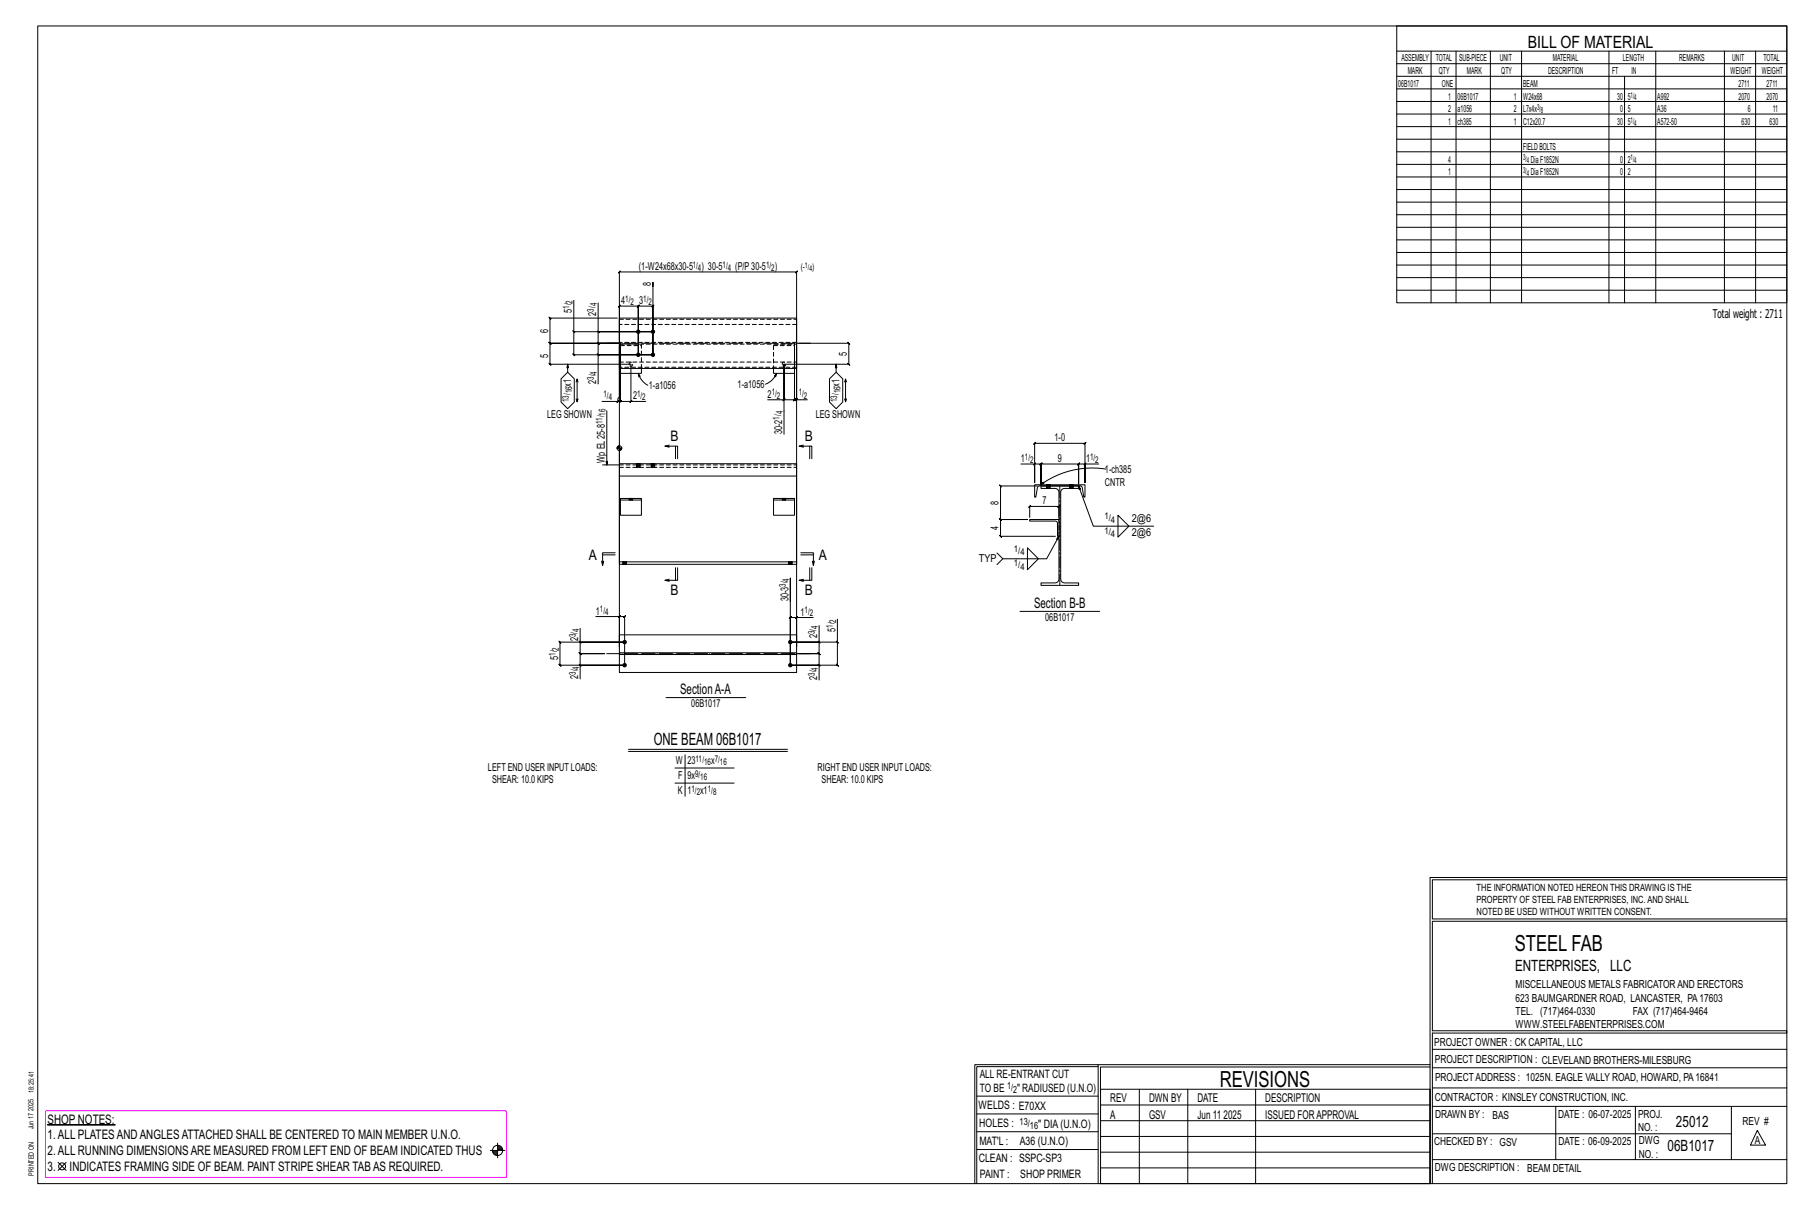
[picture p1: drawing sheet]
<svg xmlns="http://www.w3.org/2000/svg" width="914mm" height="610mm" viewBox="0 0 914 610" stroke-linecap="round" stroke-linejoin="round" font-family="sans-serif">
<g fill="#000" stroke="#000" stroke-width=".5">
<path d="M24 568h34z"/>
<circle cx="322" cy="179" r=".9"/>
<circle cx="322" cy="167" r=".9"/>
<circle cx="329" cy="167" r=".9"/>
<circle cx="329" cy="179" r=".9"/>
<circle cx="315" cy="336" r=".9"/>
<circle cx="315" cy="324" r=".9"/>
<circle cx="399" cy="324" r=".9"/>
<circle cx="399" cy="336" r=".9"/>
</g>
<g fill="none" stroke="#000" stroke-width=".5">
<path d="M19 13h883v584h-883zM705 13h197v140h-197zM705 26h197M705 32h197M705 39h197M722 26v127M735 26v127M752 26v127M768 26v127M812 26v127M820 39v114M836 26v127"/>
<path d="M870 26v127M886 26v127M705 45h197M705 51h197M705 58h197M705 64h197M705 70h197M705 77h197M705 83h197M705 89h197M705 96h197M705 102h197"/>
<path d="M705 108h197M705 115h197M705 121h197M705 127h197M705 134h197M290 152v15h39h-27v-14M329 145v-3v37v-25h1l-1 1v-1h-7h1l-1 1v-1v25v-25h1l-1 1v-1h-9l-1 1 1-1v18M705 140h197M705 146h197M289 167l1 1zM290 167v12h-1l1 1v-1h39h-27v15M301 179l1 1z"/>
<path d="M301 167l1 1zM302 167v6h-1l1 1v-1h11h-11h-1l1 1v-1v6M312 161h-34l-1-1 1 1v12h-1l1 1v-1h35h-35h-1l1 1v-1v11l-1-1 1 1h40v19h8M313 161h89v25h-89zM313 175v25l-1 1v2h-8M313 173v30l1-1-1 1h-1M313 176v27l1-1-1 1h5M401 176v26v-1l-1 1h1h-5M401 173v29h-1l1-1v1h1M402 175v27h5M402 173h26l1 1-1-1v11v-1l1 1h-1h-32M283 191l3-3 4 3v12l-4 3-3-3z"/>
<path d="M286 184v4M291 193v-2l1 2M291 191v12l1-2M313 186v2h11v-2M322 188l1 2h-1zM322 188l2 4 3 2M390 186v2h11v-2M392 188l-1 2zM392 188l-2 4-4 2M419 191l3-3 3 3v12l-3 3-3-3zM422 184v4M426 193l1-2v2"/>
<path d="M427 191v12v-2M291 201v2M306 207v28M312 203h-1l1-1zM318 203l1-1-1 1zM387 202h9v-18v35M396 202h-1l1-1zM401 202l1-1zM426 201l1 2M304 235h9M311 226h3M312 226h.1"/>
<path d="M312 225v1M313 234h89v6h-89zM313 225v9M313 226v1M314 226v1M321 234h.1M321 235h.1M321 236h.1M323 234h.1M323 235h.1M323 236h.1M329 234h.1"/>
<path d="M329 235h.1M329 236h.1M330 234h.1M330 235h.1M330 236h.1M338 226l-2-1h6v6M338 225h-2M341 225v6M405 226l-2-1h7v6M405 225h-2M409 225v6M515 234h7v10v-20l1-1-1 1h26h-1l1-1v1v20v-10h6"/>
<path d="M522 234v1l1-1zM522 234h3v1l1-1h-1v10v-10v1l1-1h-1h19v1l1-1h-1v10v-10v1l1-1h-1h4M548 234l-1 1zM558 237a44 44 0 0 0-33 8M313 240v44M313 252h11h-11zM313 252v8h11v-8M390 252h11h-11zM390 252v8h11v-8M402 240v44M522 245h26v6h-1l-1-5-1-1h-21v1l-1 5h-1zM523 245h-18h-1l1 1v-1v17h-1l1 1v-1h14h-14h-1l1 1v-1v9l-1-1 1 1h28"/>
<path d="M525 245h19v1l-8 1-1 1v44l1 2h8v1h-19v-1h8l1-2v-44l-1-1-8-1zM526 243l1 1-2 1zM528 245h.1M528 246h.1M530 245h.1M530 246h.1M540 245h.1M540 246h.1M542 245h.1M542 246h.1M544 245l8 21h30M564 260l6 6-6 5z"/>
<path d="M310 279h-6v6l1-2M404 279h6v6l1-2M518 276l6 6-6 6zM520 261v-5h-1l1-1v1h14l1-1-1 1v5M534 262h-14v1h13l1 1v7l-6 11h-22l-3-3M304 283v2M304 280h6M313 284h89v1h-89zM314 284h.1M314 285h.1M316 284h.1M316 285h.1"/>
<path d="M338 292l-2 1M341 286v7M342 286v7h-6h2M398 284h.1M398 285h.1M400 284h.1M400 285h.1M404 280h6M405 292l-2 1M409 286v7M410 286v7h-7h2M410 283v2"/>
<path d="M506 282l-3 3M293 317v7h22h-32h-1l1 1v-1v12l-1-1 1 1h32h-22v7M301 311h12v15v-189l-1 1 1-1h89l-1 1 1-1v189v-14h8M312 312l1-1zM313 311h2v1l1-1h-1v25M399 303v-11v44v-24h-1l1-1v1h3M401 312l1-1zM423 312v12h-24h14v-8M515 309h40M292 335l1 1zM292 324l1 1zM293 324v6l-1-1 1 1h12h-12l-1-1 1 1v6"/>
<path d="M313 329h89v1h-89zM313 330v9h89v-9M313 329v-9h89v9M413 324l1 1zM413 335l1 1zM413 324v6v-1l1 1h-1h-11h11v-1l1 1h-1v6M422 324l1 1zM423 324v12l-1-1 1 1h-24h14v7M336 352h40M317 378h80M317 379h80M341 388h29"/>
<path d="M341 395h29M346 381v21M722 443v154M722 443h180M902 444h-179v20h179M902 465h-179v55h179v1h-179v76M554 538h-61v59M554 537h168M722 538h-167v13M723 539h179M723 530h179M493 553h61"/>
<path d="M555 550h167v47h-167zM555 558h167M575 550v47M599 550v47M634 550v47M723 549h179M723 558h179M785 558v27M825 558v27M874 558v27M251 577v7M251 579h2"/>
<path d="M251 580h3M251 578h2M493 571h61M493 562h61M555 573h167M555 566h167M723 572h151M887 570l4 8h-8zM29 587l4 4M33 587l-4 4M247 581h8M249 581h2"/>
<path d="M249 582h2M250 583h1M492 597v-60h62v60M493 580h61M555 589h167M555 581h167M723 585h179"/>
<circle cx="313" cy="226" r="1.2"/>
<circle cx="31" cy="589" r="1.8"/>
<circle cx="251" cy="581" r="2.6"/>
</g>
<path d="M23 561h233v33h-233z" fill="none" stroke="#f0f" stroke-width=".5"/>
<g fill="none" stroke="#000" stroke-width=".5" stroke-dasharray="2 1.4">
<path d="M313 161h89M313 174h89M313 174h11M390 174h11M402 164h-89M402 173h-89M313 183h89M324 186v-12h-11v12M401 186v-12h-11v12M402 185h-89M313 235h89M313 236h89"/>
<path d="M321 234h.1M321 234v1M321 235v1M321 235h.1M321 235v-1M322 234v1zM322 235v-1M322 235l-1 1M322 235l1-1M322 234h.1M322 235v1zM322 236h.1"/>
<path d="M322 235v1M323 235v-1M323 235v1M323 235h.1M323 236h.1M323 236v-1M329 234h.1M329 234v1M329 235v1M329 235h.1M329 235v-1M329 234v1z"/>
<path d="M329 235l1-1M329 234h1M329 235l1 1zM329 236h.1M330 235v-1M330 235v1M330 235h.1M330 236h.1M330 236v-1M318 252h.1M319 252h.1M395 252h.1"/>
<path d="M395 252h1h-1M396 252h.1M528 245h.1M528 245v1M529 245h.1M529 245l-1 1M529 245h1M529 245v1zM529 246h.1M529 245v1M530 245h.1M530 245v1"/>
<path d="M530 246h.1M530 246v-1M540 245h.1M540 245v1M540 245h1zM541 245h.1M541 245v1zM541 245l-1 1M541 246h-1M541 245v1M541 245h1M542 245h.1"/>
<path d="M542 245h-1M542 246h-1M542 246v-1M534 271v-9M534 262h.1M314 284h.1M314 284v1M314 285h.1M315 285v-1M315 284v1zM315 285l1-1M315 284h1"/>
<path d="M316 285v-1M316 285h.1M398 284h.1M398 284v1M398 285h.1M398 285v-1M398 284l1 1zM399 285v-1M399 284h.1M399 285l1-1M400 285v-1M400 285h.1"/>
<circle cx="318" cy="184" r="1"/>
<circle cx="396" cy="184" r="1"/>
</g>
<path d="M306 173h103M306 330h103" fill="none" stroke="#000" stroke-width=".5" stroke-dasharray="6.8 1 0 1"/>
<path d="M535 295v-50" fill="none" stroke="#000" stroke-width=".5" stroke-dasharray="5.8 1 1 1"/>
<g font-size="11.2">
<text x="764" y="480">STEEL FAB</text>
<text x="616" y="548">REVISIONS</text>
</g>
<g font-size="8.6">
<text x="771" y="24">BILL OF MATERIAL</text>
<text x="330" y="376">ONE BEAM 06B1017</text>
</g>
<g font-size="7.9">
<text x="765" y="490">ENTERPRISES, LLC</text>
<text x="846" y="569">25012</text>
<text x="842" y="581">06B1017</text>
</g>
<g font-size="7.3">
<text x="338" y="223">B</text>
<text x="406" y="223">B</text>
<text x="297" y="283">A</text>
<text x="413" y="283">A</text>
<text x="338" y="300">B</text>
<text x="406" y="300">B</text>
<text x="522" y="307">Section B-B</text>
<text x="343" y="350">SectionA-A</text>
</g>
<g font-size="6.6">
<text x="24" y="567">SHOP NOTES:</text>
<text x="24" y="575">1.ALL PLATESANDANGLESATTACHED SHALL BE CENTERED TO MAIN MEMBER U.N.O.</text>
<text x="24" y="583">2.ALL RUNNING DIMENSIONSARE MEASURED FROM LEFT END OF BEAM INDICATED THUS</text>
<text x="24" y="591">3.</text>
<text x="35" y="591">INDICATES FRAMING SIDE OF BEAM. PAINT STRIPE SHEAR TABAS REQUIRED.</text>
</g>
<g font-size="6.1">
<text x="864" y="161">Total weight : 2711</text>
<text x="560" y="556">REV</text>
<text x="580" y="556">DWN BY</text>
<text x="604" y="556">DATE</text>
<text x="639" y="556">DESCRIPTION</text>
<text x="560" y="564">A</text>
<text x="580" y="564">GSV</text>
<text x="604" y="564">Jun 11</text>
<text x="617" y="564">2025</text>
<text x="639" y="564">ISSUED FORAPPROVAL</text>
</g>
<g font-size="5.9">
<text x="494" y="560">WELDS : E70XX</text>
<text x="494" y="569">HOLES :</text>
<text x="524" y="569">&quot; DIA(U.N.O)</text>
<text x="494" y="578">MAT'L :</text>
<text x="515" y="578">A36 (U.N.O)</text>
<text x="494" y="586">CLEAN : SSPC-SP3</text>
<text x="495" y="595">PAINT :</text>
<text x="515" y="595">SHOP PRIMER</text>
</g>
<g font-size="5.8">
<text x="494" y="544">ALL RE-ENTRANT CUT</text>
<text x="494" y="551">TO BE</text>
<text x="513" y="551">&quot; RADIUSED (U.N.O)</text>
</g>
<g font-size="5.6">
<text x="765" y="499">MISCELLANEOUS METALS FABRICATORAND ERECTORS</text>
<text x="765" y="505">623 BAUMGARDNER ROAD, LANCASTER, PA17603</text>
<text x="765" y="512">TEL. (717)464-0330</text>
<text x="824" y="512">FAX (717)464-9464</text>
<text x="765" y="519">WWW.STEELFABENTERPRISES.COM</text>
<text x="724" y="528">PROJECT OWNER : CK CAPITAL, LLC</text>
<text x="724" y="537">PROJECT DESCRIPTION : CLEVELAND BROTHERS-MILESBURG</text>
<text x="724" y="545">PROJECTADDRESS : 1025N. EAGLE VALLY ROAD, HOWARD, PA16841</text>
<text x="724" y="556">CONTRACTOR : KINSLEY CONSTRUCTION, INC.</text>
<text x="724" y="564">DRAWN BY :</text>
<text x="753" y="564">BAS</text>
<text x="786" y="564">DATE : 06-07-2025</text>
<text x="827" y="564">PROJ.</text>
<text x="879" y="568">REV #</text>
<text x="827" y="571">NO. :</text>
<text x="724" y="578">CHECKED BY : GSV</text>
<text x="787" y="578">DATE : 06-09-2025</text>
<text x="827" y="578">DWG</text>
<text x="886" y="578">A</text>
<text x="827" y="584">NO. :</text>
<text x="724" y="591">DWG DESCRIPTION : BEAM DETAIL</text>
</g>
<g font-size="5.5">
<text x="322" y="136">(1-W24x68x30-5</text>
<text x="354" y="136">) 30-5</text>
<text x="371" y="136">(P/P30-5</text>
<text x="391" y="136">)</text>
<text x="329" y="145" transform="rotate(-90 329 145)">8</text>
<text x="313" y="153">4</text>
<text x="323" y="153">3</text>
<text x="289" y="158" transform="rotate(-90 289 158)">5</text>
<text x="301" y="159" transform="rotate(-90 301 159)">2</text>
<text x="277" y="168" transform="rotate(-90 277 168)">6</text>
<text x="427" y="180" transform="rotate(-90 427 180)">5</text>
<text x="277" y="181" transform="rotate(-90 277 181)">5</text>
<text x="288" y="195" transform="rotate(-90 288 195)">x1</text>
<text x="301" y="194" transform="rotate(-90 301 194)">2</text>
<text x="327" y="196">1-a1056</text>
<text x="372" y="196">1-a1056</text>
<text x="424" y="195" transform="rotate(-90 424 195)">x1</text>
<text x="319" y="202">2</text>
<text x="387" y="201">2</text>
<text x="276" y="211">LEG SHOWN</text>
<text x="412" y="211">LEG SHOWN</text>
<text x="395" y="219" transform="rotate(-90 395 219)">30-2</text>
<text x="532" y="223">1-0</text>
<text x="305" y="234" transform="rotate(-90 305 234)">Wp EL25-8</text>
<text x="515" y="233">1</text>
<text x="534" y="233">9</text>
<text x="548" y="233">1</text>
<text x="558" y="239">1-ch385</text>
<text x="558" y="245">CNTR</text>
<text x="504" y="255" transform="rotate(-90 504 255)">8</text>
<text x="526" y="255">7</text>
<text x="571" y="263">2@6</text>
<text x="504" y="267" transform="rotate(-90 504 267)">4</text>
<text x="571" y="271">2@6</text>
<text x="494" y="284">TYP</text>
<text x="398" y="303" transform="rotate(-90 398 303)">30-3</text>
<text x="301" y="310">1</text>
<text x="404" y="311">1</text>
<text x="527" y="313">06B1017</text>
<text x="292" y="324" transform="rotate(-90 292 324)">2</text>
<text x="412" y="322" transform="rotate(-90 412 322)">2</text>
<text x="422" y="319" transform="rotate(-90 422 319)">5</text>
<text x="282" y="333" transform="rotate(-90 282 333)">5</text>
<text x="292" y="343" transform="rotate(-90 292 343)">2</text>
<text x="412" y="343" transform="rotate(-90 412 343)">2</text>
<text x="349" y="357">06B1017</text>
<text x="246" y="389">LEFT END USER INPUT LOADS:</text>
<text x="341" y="386">W</text>
<text x="347" y="386">23</text>
<text x="359" y="386">x</text>
<text x="413" y="389">RIGHT END USER INPUT LOADS:</text>
<text x="248" y="395">SHEAR: 10.0 KIPS</text>
<text x="342" y="393">F</text>
<text x="347" y="393">9x</text>
<text x="415" y="395">SHEAR: 10.0 KIPS</text>
<text x="342" y="401">K</text>
<text x="347" y="401">1</text>
<text x="353" y="401">x1</text>
</g>
<g font-size="5">
<text x="745" y="450">THE INFORMATION NOTED HEREON THIS DRAWING IS THE</text>
<text x="745" y="456">PROPERTY OF STEEL FAB ENTERPRISES, INC.AND SHALL</text>
<text x="745" y="462">NOTED BE USED WITHOUT WRITTEN CONSENT.</text>
<text x="508" y="550">1/</text>
<text x="511" y="551">2</text>
<text x="515" y="568">13/</text>
<text x="520" y="570">16</text>
</g>
<g font-size="4.9">
<text x="707" y="31">ASSEMBLY</text>
<text x="725" y="31">TOTAL</text>
<text x="736" y="31">SUB-PIECE</text>
<text x="757" y="31">UNIT</text>
<text x="784" y="31">MATERIAL</text>
<text x="819" y="31">LENGTH</text>
<text x="847" y="31">REMARKS</text>
<text x="874" y="31">UNIT</text>
<text x="890" y="31">TOTAL</text>
<text x="710" y="37">MARK</text>
<text x="726" y="37">QTY</text>
<text x="740" y="37">MARK</text>
<text x="758" y="37">QTY</text>
<text x="781" y="37">DESCRIPTION</text>
<text x="814" y="37">FT</text>
<text x="823" y="37">IN</text>
<text x="873" y="37">WEIGHT</text>
<text x="889" y="37">WEIGHT</text>
<text x="706" y="44">06B1017</text>
<text x="728" y="44">ONE</text>
<text x="769" y="44">BEAM</text>
<text x="877" y="44">2711</text>
<text x="891" y="44">2711</text>
<text x="731" y="50">1</text>
<text x="736" y="50">06B1017</text>
<text x="764" y="50">1</text>
<text x="769" y="50">W24x68</text>
<text x="816" y="50">30</text>
<text x="821" y="50">5</text>
<text x="836" y="50">A992</text>
<text x="877" y="50">2070</text>
<text x="891" y="50">2070</text>
<text x="731" y="57">2</text>
<text x="736" y="57">a1056</text>
<text x="764" y="57">2</text>
<text x="769" y="57">L7x4x</text>
<text x="818" y="57">0</text>
<text x="821" y="57">5</text>
<text x="836" y="57">A36</text>
<text x="882" y="57">6</text>
<text x="895" y="57">11</text>
<text x="731" y="63">1</text>
<text x="736" y="63">ch385</text>
<text x="764" y="63">1</text>
<text x="769" y="63">C12x20.7</text>
<text x="816" y="63">30</text>
<text x="821" y="63">5</text>
<text x="836" y="63">A572-50</text>
<text x="879" y="63">630</text>
<text x="893" y="63">630</text>
<text x="769" y="76">FIELDBOLTS</text>
<text x="731" y="82">4</text>
<text x="772" y="82">DiaF1852N</text>
<text x="818" y="82">0</text>
<text x="821" y="82">2</text>
<text x="731" y="88">1</text>
<text x="772" y="88">DiaF1852N</text>
<text x="818" y="88">0</text>
<text x="821" y="88">2</text>
</g>
<g font-size="4.7">
<text x="350" y="135">1/</text>
<text x="352" y="137">4</text>
<text x="365" y="135">1/</text>
<text x="367" y="137">4</text>
<text x="387" y="135">1/</text>
<text x="389" y="137">2</text>
<text x="404" y="136">(-</text>
<text x="410" y="136">)</text>
<text x="287" y="156" transform="rotate(-90 287 156)">1/</text>
<text x="289" y="153" transform="rotate(-90 289 153)">2</text>
<text x="301" y="155" transform="rotate(-90 301 155)">4</text>
<text x="316" y="152">1/</text>
<text x="318" y="154">2</text>
<text x="325" y="152">1/</text>
<text x="327" y="154">2</text>
<text x="300" y="157" transform="rotate(-90 300 157)">3/</text>
<text x="300" y="192" transform="rotate(-90 300 192)">3/</text>
<text x="301" y="189" transform="rotate(-90 301 189)">4</text>
<text x="287" y="203" transform="rotate(-90 287 203)">13/</text>
<text x="289" y="199" transform="rotate(-90 289 199)">16</text>
<text x="305" y="200">1/</text>
<text x="307" y="202">4</text>
<text x="321" y="200">1/</text>
<text x="324" y="202">2</text>
<text x="389" y="200">1/</text>
<text x="392" y="201">2</text>
<text x="403" y="200">1/</text>
<text x="406" y="201">2</text>
<text x="422" y="203" transform="rotate(-90 422 203)">13/</text>
<text x="424" y="199" transform="rotate(-90 424 199)">16</text>
<text x="306" y="210" transform="rotate(-90 306 210)">16</text>
<text x="395" y="209" transform="rotate(-90 395 209)">4</text>
<text x="304" y="214" transform="rotate(-90 304 214)">11/</text>
<text x="393" y="212" transform="rotate(-90 393 212)">1/</text>
<text x="517" y="232">1/</text>
<text x="520" y="234">2</text>
<text x="550" y="232">1/</text>
<text x="553" y="234">2</text>
<text x="557" y="262">1/</text>
<text x="561" y="264">4</text>
<text x="557" y="269">1/</text>
<text x="561" y="271">4</text>
<text x="512" y="279">1/</text>
<text x="515" y="280">4</text>
<text x="512" y="286">1/</text>
<text x="515" y="287">4</text>
<text x="398" y="293" transform="rotate(-90 398 293)">4</text>
<text x="397" y="296" transform="rotate(-90 397 296)">3/</text>
<text x="303" y="309">1/</text>
<text x="305" y="311">4</text>
<text x="406" y="309">1/</text>
<text x="409" y="311">2</text>
<text x="413" y="317" transform="rotate(-90 413 317)">4</text>
<text x="420" y="317" transform="rotate(-90 420 317)">1/</text>
<text x="422" y="314" transform="rotate(-90 422 314)">2</text>
<text x="291" y="321" transform="rotate(-90 291 321)">3/</text>
<text x="292" y="319" transform="rotate(-90 292 319)">4</text>
<text x="411" y="320" transform="rotate(-90 411 320)">3/</text>
<text x="282" y="328" transform="rotate(-90 282 328)">2</text>
<text x="280" y="331" transform="rotate(-90 280 331)">1/</text>
<text x="291" y="341" transform="rotate(-90 291 341)">3/</text>
<text x="292" y="338" transform="rotate(-90 292 338)">4</text>
<text x="411" y="341" transform="rotate(-90 411 341)">3/</text>
<text x="413" y="338" transform="rotate(-90 413 338)">4</text>
<text x="351" y="384">11/</text>
<text x="355" y="386">16</text>
<text x="361" y="384">7/</text>
<text x="363" y="386">16</text>
<text x="351" y="392">9/</text>
<text x="353" y="394">16</text>
<text x="349" y="400">1/</text>
<text x="352" y="401">2</text>
<text x="357" y="400">1/</text>
<text x="360" y="401">8</text>
</g>
<g font-size="4.2">
<text x="823" y="49">1/</text>
<text x="825" y="51">4</text>
<text x="776" y="56">3/</text>
<text x="778" y="57">8</text>
<text x="823" y="62">1/</text>
<text x="825" y="63">4</text>
<text x="769" y="81">3/</text>
<text x="770" y="82">4</text>
<text x="823" y="81">1/</text>
<text x="825" y="82">4</text>
<text x="769" y="87">3/</text>
<text x="770" y="89">4</text>
</g>
<g font-size="4">
<text x="406" y="135">1/</text>
<text x="408" y="137">4</text>
</g>
<g font-size="3.7">
<text x="17" y="551" transform="rotate(-90 17 551)">18:25:41</text>
<text x="17" y="561" transform="rotate(-90 17 561)">2025</text>
<text x="17" y="570" transform="rotate(-90 17 570)">Jun 17</text>
<text x="17" y="593" transform="rotate(-90 17 593)">PRINTED ON</text>
</g>
</svg>
